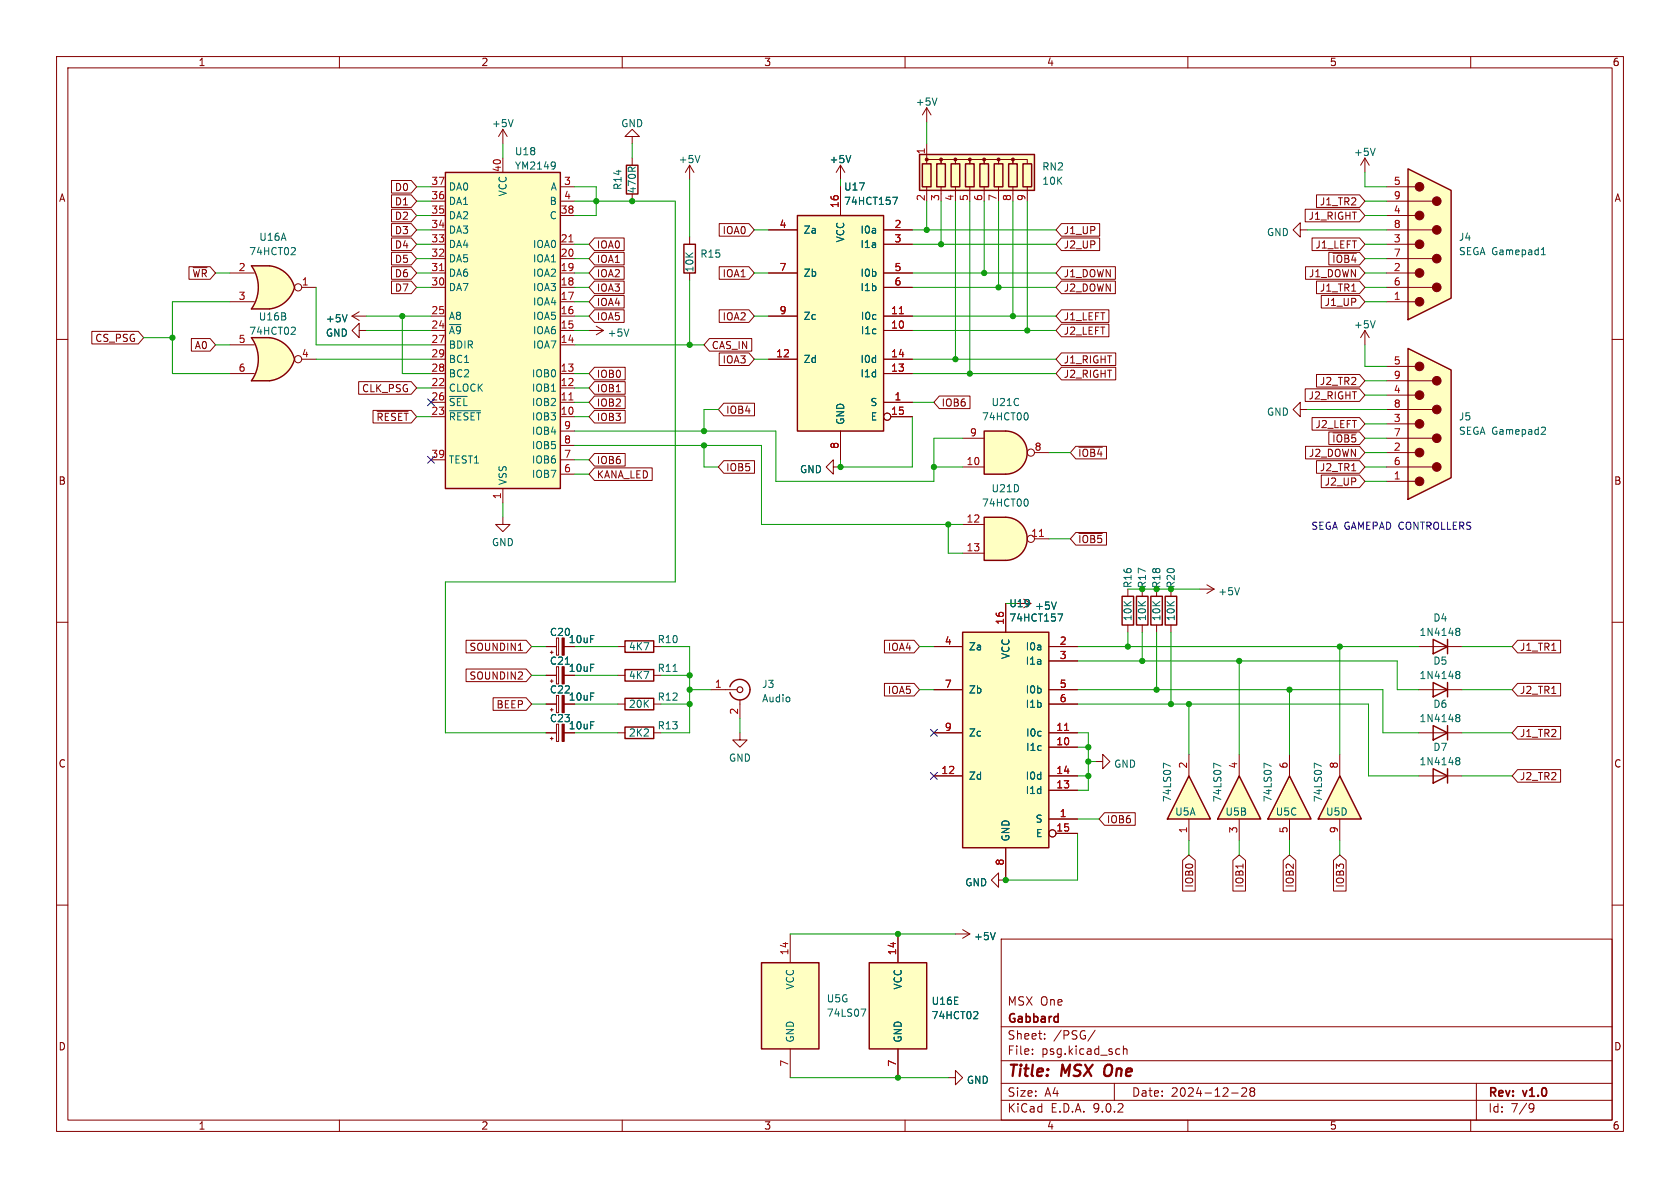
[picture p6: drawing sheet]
<svg xmlns="http://www.w3.org/2000/svg" width="297mm" height="210mm" viewBox="0 0 297 210" stroke-linecap="round" stroke-linejoin="round" font-family="sans-serif">
<g fill="none" stroke="#840000" stroke-width=".18">
<path d="M10 10h277v190h-277zM12 12h273v186h-273zM60 10v2M110 10v2M160 10v2M210 10v2M260 10v2M10 60h2M285 60h2M10 110h2M285 110h2M10 160h2"/>
<path d="M177 166h108v32h-108zM285 160h2M60 198v2M110 198v2M160 198v2M177 194.5h108M177 191.5h108M177 187.5h108M177 181.5h108M182.5 186.3v.1M182.5 185.5v.1M184.7 183.6v.1"/>
<path d="M184.7 182.8v.1M193.6 182.1l-1.3 2M197 191.5v3M197.8 185.4l.2 .1M198 186.3l-.2 .1M198.6 184.9v1.5M198.6 185.5l.2-.1 .4 .1v.9M210 198v2M217.7 193.2h1.2M219.5 192.4l.6-.1 .2 .1 .1 .3-.9 1.1h.9M221.2 192.9l-.2-.2 .2-.4 .5 .1 .1 .2-.3 .3M221.2 192.9l-.2 .3v.5l.2 .1 .5-.1 .1-.2-.1-.4-.2-.2"/>
<path d="M221.2 192.9h.3M260 198v2M261 191.5v6.5M270.6 195.1l.5 .1a.99 .99 0 0 1-.4 1.4h-.2M271.2 195.7l-.3 .3h-.3"/>
</g>
<path d="M195.4 188.5a1.5 1.5 0 0 0 0 1.6" fill="none" stroke="#840000" stroke-width=".4"/>
<path d="M162.6 27.3h20.3v6.4h-20.3z" fill="#ffffc2"/>
<path d="M162.6 27.3h20.3v6.4h-20.3zM163.1 29h1.5v4h-1.5zM165.6 29h1.5v4h-1.5zM168.1 29h1.6v4h-1.6zM170.7 29h1.5v4h-1.5zM173.2 29h1.6v4h-1.6zM175.8 29h1.5v4h-1.5zM178.3 29h1.5v4h-1.5zM180.8 29h1.6v4h-1.6z" fill="none" stroke="#840000" stroke-width=".25"/>
<g fill="#840000" stroke="#840000" stroke-width=".18">
<circle cx="163.8" cy="28.2" r=".25"/>
<circle cx="166.4" cy="28.2" r=".25"/>
<circle cx="168.9" cy="28.2" r=".25"/>
<circle cx="171.4" cy="28.2" r=".25"/>
<circle cx="174" cy="28.2" r=".25"/>
<circle cx="176.5" cy="28.2" r=".25"/>
<circle cx="179.1" cy="28.2" r=".25"/>
</g>
<g fill="none" stroke="#840000" stroke-width=".18">
<path d="M163.8 29v-.8h2.6v.8v-.8h2.5v.8v-.8h2.5v.8v-.8h2.6v.8v-.8h2.5v.8v-.8h2.6v.8v-.8h2.5v.8M163.8 25.4v2.5M163.8 33v1.3M166.4 33v1.3M168.9 33v1.3M171.4 33v1.3M174 33v1.3M176.5 33v1.3M179.1 33v1.3M181.6 33v1.3M62.2 55.9l1.3 .7M62.2 55.9h2.6"/>
<path d="M63.5 55.1l-1.3 .8"/>
</g>
<path d="M61.4 55.6l-.5 1.3" fill="none" stroke="#006464" stroke-width=".18"/>
<path d="M44.4 59.7h3.2M44.4 67.3h3.2" fill="none" stroke="#ffffc2" stroke-width=".18"/>
<g fill="#ffffc2" stroke="#ffffc2" stroke-width=".18">
<path d="M47 62.1l5.1 1.4a5.2 5.2 0 0 1-4.4 3.8z"/>
<path d="M47.7 59.7a5.1 5.1 0 0 1 4.4 3.8l-5 1.3z"/>
</g>
<path d="M44.4 59.7h3.2v7.6h-3.2a6.7 6.7 0 0 0 0-7.6z" fill="#ffffc2"/>
<path d="M44.4 59.7h3.2a5.1 5.1 0 0 1 4.5 3.8 5.2 5.2 0 0 1-4.4 3.8h-3.3a6.6 6.6 0 0 0 0-7.6z" fill="none" stroke="#840000" stroke-width=".25"/>
<g fill="none" stroke="#840000" stroke-width=".18">
<path d="M40.6 61h4.4M40.6 66h4.4M53.3 63.5h2.6"/>
<circle cx="52.7" cy="63.5" r=".63"/>
</g>
<path d="M52 57.8l.2 .3v.3l-.8 .7h.8" fill="none" stroke="#006464" stroke-width=".18"/>
<path d="M44.4 47h3.2M44.4 54.6h3.2" fill="none" stroke="#ffffc2" stroke-width=".18"/>
<g fill="#ffffc2" stroke="#ffffc2" stroke-width=".18">
<path d="M47 49.4l5.1 1.4a5.2 5.2 0 0 1-4.4 3.8z"/>
<path d="M47.7 47a5.1 5.1 0 0 1 4.4 3.8l-5 1.3z"/>
</g>
<path d="M44.4 47h3.2v7.6h-3.2a6.7 6.7 0 0 0 0-7.6z" fill="#ffffc2"/>
<path d="M44.4 47h3.2a5.1 5.1 0 0 1 4.5 3.8 5.2 5.2 0 0 1-4.4 3.8h-3.3a6.6 6.6 0 0 0 0-7.6z" fill="none" stroke="#840000" stroke-width=".25"/>
<g fill="none" stroke="#840000" stroke-width=".18">
<path d="M40.6 48.3h4.4M40.6 53.3h4.4M53.3 50.8h2.6"/>
<circle cx="52.7" cy="50.8" r=".63"/>
</g>
<path d="M52 43.8l.2 .2v.3l-.8 .7h.8" fill="none" stroke="#006464" stroke-width=".18"/>
<path d="M78.7 30.5h20.4v55.9h-20.4z" fill="#ffffc2"/>
<path d="M78.7 30.5h20.4v55.9h-20.4z" fill="none" stroke="#840000" stroke-width=".25"/>
<g fill="none" stroke="#840000" stroke-width=".18">
<path d="M76.2 33h2.5M76.2 35.6h2.5M76.2 38.1h2.5M88.9 27.9v2.6M99.1 33h2.5M99.1 35.6h2.5M99.1 38.1h2.5M76.2 40.6h2.5M76.2 43.2h2.5M76.2 45.7h2.5M76.2 48.3h2.5M76.2 50.8h2.5"/>
<path d="M76.2 55.9h2.5M76.2 58.4h2.5M99.1 43.2h2.5M99.1 45.7h2.5M99.1 48.3h2.5M99.1 50.8h2.5M99.1 55.9h2.5M99.1 58.4h2.5M99.1 53.3h2.5M76.2 61h2.5M76.2 63.5h2.5M76.2 66h2.5"/>
<path d="M76.2 68.6h2.5M76.2 71.1h2.5M76.2 73.7h2.5M99.1 61h2.5M99.1 66h2.5M99.1 68.6h2.5M99.1 71.1h2.5M99.1 73.7h2.5M99.1 76.2h2.5M99.1 78.7h2.5M76.2 81.3h2.5M88.9 86.4v2.5"/>
<path d="M99.1 81.3h2.5M99.1 83.8h2.5"/>
</g>
<path d="M77.7 47.8h.7M100.6 42.8h.7M100.6 70.7h.7" fill="none" stroke="#a90000" stroke-width=".18"/>
<path d="M98 28.7h.1a1.07 1.07 0 0 1-.1 1.1M98.2 29.2l-.2 .2M79.5 70.1h3.1M79.5 72.6h5.5" fill="none" stroke="#006464" stroke-width=".18"/>
<path d="M141 38.1h15.2v38.1h-15.2z" fill="#ffffc2"/>
<path d="M141 38.1h15.2v38.1h-15.2z" fill="none" stroke="#840000" stroke-width=".25"/>
<g fill="none" stroke="#840000" stroke-width=".18">
<path d="M148.6 33v5.1M104.1 58.4h2.6M105.4 57.7l1.3 .7M106.7 58.4l-1.3 .8M135.9 40.6h5.1M135.9 48.3h5.1M135.9 55.9h5.1M156.2 40.6h5.1M156.2 43.2h5.1M156.2 48.3h5.1M156.2 50.8h5.1M156.2 55.9h5.1"/>
<path d="M156.2 58.4h5.1M135.9 63.5h5.1M148.6 76.2v5.1M156.2 63.5h5.1M156.2 66h5.1M156.2 71.1h5.1M157.5 73.7h3.8M179.7 106.7h2.5M181 105.9l1.2 .8M182.2 106.7l-1.2 .7"/>
<circle cx="156.8" cy="73.7" r=".63"/>
</g>
<path d="M159 55.5h.7" fill="none" stroke="#a90000" stroke-width=".18"/>
<path d="M157.8 34.9h.9l-.6 1.2M111.2 58.2l-.4 1.2M186.7 106.4l-.4 1.3" fill="none" stroke="#006464" stroke-width=".18"/>
<path d="M236.9 137.2l3.8 7.6h-7.7z" fill="#ffffc2"/>
<path d="M236.9 137.2l3.8 7.6h-7.7z" fill="none" stroke="#840000" stroke-width=".25"/>
<path d="M236.9 133.4v3.8M236.9 144.8v3.8" fill="none" stroke="#840000" stroke-width=".18"/>
<path d="M233.6 135.5l-1.2-.6v.9" fill="none" stroke="#006464" stroke-width=".18"/>
<path d="M228 137.2l3.8 7.6h-7.6z" fill="#ffffc2"/>
<path d="M198.4 105.4h2v5.1h-2zM200.9 105.4h2v5.1h-2zM203.5 105.4h2v5.1h-2zM206 105.4h2v5.1h-2zM228 137.2l3.8 7.6h-7.6z" fill="none" stroke="#840000" stroke-width=".25"/>
<path d="M63.5 58.4v-1.2l-1.3 1.2 1.3 1.3v-1.3h1.3M199.4 104.1v1.3M199.4 110.5v1.3M201.9 104.1v1.3M201.9 110.5v1.3M204.5 104.1v1.3M204.5 110.5v1.3M207 104.1v1.3M207 110.5v1.3M228 133.4v3.8M228 144.8v3.8" fill="none" stroke="#840000" stroke-width=".18"/>
<path d="M224.7 135.5l-1.2-.6v.9" fill="none" stroke="#006464" stroke-width=".18"/>
<path d="M177.8 91.4a3.8 3.8 0 0 1 3.8 3.9 3.8 3.8 0 0 1-3.8 3.8z" fill="#ffffc2" stroke="#ffffc2" stroke-width=".18"/>
<path d="M174 91.4h3.8v7.7h-3.8z" fill="#ffffc2"/>
<path d="M174 91.4h3.8a3.8 3.8 0 0 1 3.8 3.9 3.8 3.8 0 0 1-3.8 3.8h-3.8z" fill="none" stroke="#840000" stroke-width=".25"/>
<g fill="none" stroke="#840000" stroke-width=".18">
<path d="M147.3 82.6v-1.3l-1.3 1.3 1.3 1.2v-1.2h1.3M170.2 92.7h3.8M170.2 97.8h3.8M182.9 95.3h2.5M193.7 134.6h1.2v-1.2l1.3 1.2-1.3 1.3v-1.3"/>
<circle cx="182.2" cy="95.2" r=".63"/>
</g>
<path d="M183.8 94.8h.7" fill="none" stroke="#a90000" stroke-width=".18"/>
<path d="M181.6 88.3l.2 .4-.2 .7" fill="none" stroke="#006464" stroke-width=".18"/>
<path d="M248.9 29.8l7.6 3.9v19l-7.6 3.8z" fill="#ffffc2"/>
<path d="M111.8 24.1h1.2l-1.2-1.2-1.3 1.2h1.3v1.3M245.1 33h5.1M245.1 35.6h8.1M245.1 38.1h5.1M245.1 40.6h8.1M245.1 43.2h5.1M245.1 45.7h8.1M245.1 48.3h5.1M245.1 50.8h8.1M245.1 53.3h5.1M88.9 91.4v1.3h1.3l-1.3 1.3-1.3-1.3h1.3" fill="none" stroke="#840000" stroke-width=".18"/>
<path d="M248.9 29.8l7.6 3.9v19l-7.6 3.8z" fill="none" stroke="#840000" stroke-width=".25"/>
<g fill="#840000" stroke="#840000" stroke-width=".18">
<circle cx="251" cy="33" r=".76"/>
<circle cx="251" cy="38.1" r=".76"/>
<circle cx="251" cy="43.2" r=".76"/>
<circle cx="251" cy="48.3" r=".76"/>
<circle cx="251" cy="53.3" r=".76"/>
<circle cx="254" cy="35.6" r=".76"/>
<circle cx="254" cy="40.6" r=".76"/>
<circle cx="254" cy="45.7" r=".76"/>
<circle cx="254" cy="50.8" r=".76"/>
</g>
<path d="M272.5 45h.7M272.6 44.1l.3-.3v1.2" fill="none" stroke="#006464" stroke-width=".18"/>
<path d="M170.2 111.8h15.2v38.1h-15.2z" fill="#ffffc2"/>
<path d="M120.9 43.2h2v5.1h-2zM170.2 111.8h15.2v38.1h-15.2zM253.4 113l2.5 1.3-2.5 1.3zM255.9 113v2.6" fill="none" stroke="#840000" stroke-width=".25"/>
<g fill="none" stroke="#840000" stroke-width=".18">
<path d="M121.9 29.2l-.7 1.3M121.9 29.2l.8 1.3M121.9 29.2v2.6M121.9 41.9v1.3M121.9 48.3v1.2M165.1 114.3h5.1M177.8 106.7v5.1M185.4 114.3h5.1M185.4 116.8h5.1M250.8 114.3h7.6M165.1 121.9h5.1M165.1 129.5h5.1"/>
<path d="M165.1 137.2h5.1M185.4 121.9h5.1M185.4 124.5h5.1M185.4 129.5h5.1M185.4 132.1h5.1M185.4 137.2h5.1M185.4 139.7h5.1M177.8 149.9v5M185.4 144.8h5.1M186.7 147.3h3.8M167.6 190.5h1.3v-1.3l1.3 1.3-1.3 1.3v-1.3"/>
<circle cx="186.1" cy="147.3" r=".63"/>
</g>
<path d="M188.2 129.1h.7" fill="none" stroke="#a90000" stroke-width=".18"/>
<path d="M123.7 27.5l-.4 1.3M187 108.5h.9l-.6 1.3M257.5 111.6h.1M257.5 111.1h.3l.2 .1 .1 .2-.3 .2M257.6 111.6h.2M257.6 111.6l-.1 .1M257.8 111.6l.3 .3-.1 .3-.2 .1h-.3" fill="none" stroke="#006464" stroke-width=".18"/>
<path d="M134.6 170.2h10.2v15.2h-10.2z" fill="#ffffc2"/>
<path d="M134.6 170.2h10.2v15.2h-10.2z" fill="none" stroke="#840000" stroke-width=".25"/>
<path d="M139.7 165.1v5.1M139.7 185.4v5.1" fill="none" stroke="#840000" stroke-width=".18"/>
<path d="M152.2 178.4h.9l-.6 1.2" fill="none" stroke="#006464" stroke-width=".18"/>
<path d="M153.7 170.2h10.1v15.2h-10.1z" fill="#ffffc2"/>
<path d="M110.7 29.2h2.1v5.1h-2.1zM253.4 135.9l2.5 1.3-2.5 1.2zM253.4 128.3l2.5 1.2-2.5 1.3zM253.4 120.7l2.5 1.2-2.5 1.3zM255.9 120.7v2.5M255.9 128.3v2.5M255.9 135.9v2.5M153.7 170.2h10.1v15.2h-10.1z" fill="none" stroke="#840000" stroke-width=".25"/>
<g fill="none" stroke="#840000" stroke-width=".18">
<path d="M88.9 22.9l-.8 1.2M88.9 22.9l.8 1.2M88.9 22.9v2.5M111.8 27.9v1.3M111.8 34.3v1.3M241.3 27.9l-.8 1.3M241.3 27.9l.8 1.3M241.3 27.9v2.6M212.1 104.1h2.5M213.4 103.4l1.2 .7M214.6 104.1l-1.2 .8M250.8 137.2h7.6"/>
<path d="M250.8 129.5h7.6M250.8 121.9h7.6M158.7 165.1v5.1M158.7 185.4v5.1"/>
</g>
<g fill="none" stroke="#006464" stroke-width=".18">
<path d="M90.7 21.1l-.4 1.3M243.1 26.2l-.4 1.3M219.1 103.9l-.4 1.3M257.5 118.7h.3l.2 .1 .1 .2-.3 .2M257.5 119.2h.1M257.6 119.2h.2M257.6 119.2l-.1 .1M257.8 119.2l.3 .3-.1 .3-.2 .2-.3-.1M257.5 134.4l.1 .1M257.5 134l.3-.1 .2 .2 .1 .1-.3 .3M257.5 126.4l.3-.1 .2 .1 .1 .2-.3 .3M257.5 126.8l.1 .1"/>
<path d="M257.6 134.5h.2M257.6 134.5h-.1M257.6 126.9h.2M257.6 126.9h-.1M257.8 126.9l.3 .2-.1 .4-.2 .1-.3-.1M257.8 134.5l.3 .2-.1 .4-.2 .1-.3-.1M172.6 178.8l.3 .3-.1 .3-.7 .7h.8"/>
</g>
<path d="M210.2 137.2l3.8 7.6h-7.6z" fill="#ffffc2"/>
<path d="M210.2 137.2l3.8 7.6h-7.6z" fill="none" stroke="#840000" stroke-width=".25"/>
<path d="M210.2 133.4v3.8M210.2 144.8v3.8" fill="none" stroke="#840000" stroke-width=".18"/>
<path d="M207 135.5l-1.3-.6v.9" fill="none" stroke="#006464" stroke-width=".18"/>
<path d="M219.1 137.2l3.8 7.6h-7.6z" fill="#ffffc2"/>
<path d="M110.5 118.4h5.1v2h-5.1zM110.5 113.3h5.1v2h-5.1zM129 121.4a1.81 1.81 0 0 1 2.8-1 1.81 1.81 0 0 1 0 3 1.81 1.81 0 0 1-2.8-1M219.1 137.2l3.8 7.6h-7.6z" fill="none" stroke="#840000" stroke-width=".25"/>
<g fill="none" stroke="#840000" stroke-width=".18">
<path d="M163.8 19.1l-.7 1.2M163.8 19.1l.8 1.2M163.8 19.1v2.5M96.5 114.3h1.9M97.3 115.3h.5M97.5 115.1v.5M98.4 112.8h.4v3h-.4zM99.7 114.3h1.9M109.2 114.3h1.3M109.2 119.4h1.3M115.6 114.3h1.2M115.6 119.4h1.2"/>
<path d="M125.7 121.9h4.6M130.8 129.5v1.3h1.3l-1.3 1.3-1.3-1.3h1.3M130.8 123.7v3.3M219.1 133.4v3.8M176.5 155.6v-1.3l-1.2 1.3 1.2 1.2v-1.2h1.3M219.1 144.8v3.8M168.9 165.1h2.5M170.2 164.3l1.2 .8M171.4 165.1l-1.2 .8"/>
</g>
<path d="M165.6 17.3l-.4 1.3M119 118.7h.7M215.8 135.5l-1.2-.6v.9M175.9 164.8l-.4 1.3" fill="none" stroke="#006464" stroke-width=".18"/>
<path d="M99.4 112.8h.3v3h-.3z" fill="#840000" stroke="#840000" stroke-width=".18"/>
<circle cx="130.8" cy="121.9" r=".51" fill="none" stroke="#840000" stroke-width=".2"/>
<path d="M177.8 76.2a3.8 3.8 0 0 1 3.8 3.8 3.8 3.8 0 0 1-3.8 3.8z" fill="#ffffc2" stroke="#ffffc2" stroke-width=".18"/>
<path d="M174 76.2h3.8v7.6h-3.8z" fill="#ffffc2"/>
<path d="M174 76.2h3.8a3.8 3.8 0 0 1 3.8 3.8 3.8 3.8 0 0 1-3.8 3.8h-3.8z" fill="none" stroke="#840000" stroke-width=".25"/>
<g fill="none" stroke="#840000" stroke-width=".18">
<path d="M170.2 77.5h3.8M170.2 82.6h3.8M182.9 80h2.5"/>
<circle cx="182.2" cy="80" r=".63"/>
</g>
<path d="M181.6 73l.2 .5-.2 .7" fill="none" stroke="#006464" stroke-width=".18"/>
<path d="M248.9 61.6l7.6 3.8v19.1l-7.6 3.8z" fill="#ffffc2"/>
<g fill="none" stroke="#840000" stroke-width=".18">
<path d="M69.2 37h3.5l1 1.1-1 1.1h-3.5zM69.2 31.9h3.5l1 1.1-1 1.1h-3.5zM69.2 34.4h3.5l1 1.2-1 1.1h-3.5zM69.2 39.5h3.5l1 1.1-1 1.2h-3.5zM127.1 39.5h5.3l.9 1.1-.9 1.2h-5.3zM148.6 29.2l-.8 1.3M148.6 29.2l.8 1.3M148.6 29.2v2.6M148.6 33v5.1M187.6 39.5h6.8v2.3h-6.8l-.9-1.2zM230.7 37h9.6l1 1.1-1 1.1h-9.6zM232.7 34.4h7.6l1 1.2-1 1.1h-7.6z"/>
<path d="M16.2 58.6h8.2l1 1.1-1 1.1h-8.2zM33.4 47.1h3.7l1 1.2-1 1.1h-3.7zM33.8 59.8h3.3l1 1.2-1 1.1h-3.3zM34.1 47.3h2.5M69.2 42.1h3.5l1 1.1-1 1.1h-3.5zM69.2 44.6h3.5l1 1.1-1 1.1h-3.5zM69.2 47.1h3.5l1 1.2-1 1.1h-3.5zM69.2 49.7h3.5l1 1.1-1 1.1h-3.5zM105.1 44.6h5.2v2.2h-5.2l-1-1.1zM105.1 49.7h5.2v2.2h-5.2l-1-1.1zM105.1 54.8h5.2v2.2h-5.2l-1-1.1zM105.1 47.1h5.2v2.3h-5.2l-1-1.1z"/>
<path d="M105.1 52.2h5.2v2.3h-5.2l-1-1.2zM105.1 42.1h5.2v2.2h-5.2l-1-1.1zM125.4 59.8h7.5v2.3h-7.5l-.9-1.1zM127.1 47.1h5.3l.9 1.2-.9 1.1h-5.3zM127.1 54.8h5.3l.9 1.1-.9 1.1h-5.3zM135.9 40.6h5.1M135.9 48.3h5.1M135.9 55.9h5.1M156.2 40.6h5.1M156.2 43.2h5.1M156.2 48.3h5.1M156.2 50.8h5.1"/>
<path d="M156.2 55.9h5.1M156.2 58.4h5.1M187.6 57.3h8.4v2.2h-8.4l-.9-1.1zM187.6 54.8h8.4v2.2h-8.4l-.9-1.1zM187.6 42.1h6.8v2.2h-6.8l-.9-1.1zM187.6 49.7h9.6v2.2h-9.6l-.9-1.1zM187.6 47.1h9.6v2.3h-9.6l-.9-1.1zM229.9 40.6v-1.2l-1.3 1.2 1.3 1.3v-1.3h1.2M230.8 47.1h9.5l1 1.2-1 1.1h-9.5zM232 42.1h8.3l1 1.1-1 1.1h-8.3zM232.7 49.7h7.6l1 1.1-1 1.1h-7.6zM233.6 52.2h6.7l1 1.1-1 1.2h-6.7z"/>
<path d="M234.9 44.6h5.4l1 1.1-1 1.1h-5.4zM235.6 44.8h4.2M241.3 58.4l-.8 1.3M241.3 58.4l.8 1.3M241.3 58.4v2.6M63.4 67.5h9.3l1 1.1-1 1.1h-9.3zM65.9 72.5h6.8l1 1.2-1 1.1h-6.8zM66.7 72.7h5.5M105.1 64.9h5.4v2.3h-5.4l-1-1.2zM105.1 70h5.4v2.2h-5.4l-1-1.1zM105.1 67.5h5.4v2.2h-5.4l-1-1.1zM105.1 72.5h5.4v2.3h-5.4l-1-1.1z"/>
<path d="M127.1 62.4h5.3l.9 1.1-.9 1.1h-5.3zM128 71.3h5.4v2.2h-5.4l-1-1.1zM135.9 63.5h5.1M148.6 76.2v5.1M156.2 63.5h5.1M156.2 66h5.1M156.2 71.1h5.1M157.5 73.7h3.8M166.1 70h5.4v2.2h-5.4l-1-1.1zM187.6 62.4h9.6v2.2h-9.6l-.9-1.1zM187.6 64.9h9.6v2.3h-9.6l-.9-1.2zM190.2 78.9h5.4v2.2h-5.4l-1-1.1z"/>
<path d="M190.7 79.1h4.2M229.9 72.4v-1.3l-1.3 1.3 1.3 1.3v-1.3h1.2M230.7 68.7h9.6l1 1.2-1 1.1h-9.6zM230.8 78.9h9.5l1 1.1-1 1.1h-9.5zM232 73.8h8.3l1 1.1-1 1.1h-8.3zM232.7 66.2h7.6l1 1.1-1 1.1h-7.6zM234.9 76.4h5.4l1 1.1-1 1.1h-5.4zM235.6 76.5h4.2M245.1 64.8h5.1M245.1 67.3h8.1M245.1 69.9h5.1M245.1 72.4h8.1"/>
<path d="M245.1 74.9h5.1M245.1 77.5h8.1M105.1 82.7h10.2v2.2h-10.2l-1-1.1zM105.1 80.2h5.4v2.2h-5.4l-1-1.1zM128 81.4h5.4v2.3h-5.4l-1-1.1zM190.2 94.1h5.4v2.3h-5.4l-1-1.1zM190.7 94.3h4.2M232.7 81.4h7.6l1 1.2-1 1.1h-7.6zM233.6 84h6.7l1 1.1-1 1.1h-6.7zM245.1 80h5.1M245.1 82.6h8.1M245.1 85.1h5.1"/>
<path d="M82.4 113.2h10.6l1 1.1-1 1.1h-10.6zM82.4 118.3h10.6l1 1.1-1 1.1h-10.6zM91.6 115h.8M96.5 119.4h1.9M96.5 114.3h1.9M98.4 117.9h.4v3h-.4zM99.7 119.4h1.9M99.7 114.3h1.9M156.4 113.2h5.2l1 1.1-1 1.1h-5.2zM165.1 114.3h5.1M177.8 106.7v5.1M185.4 114.3h5.1"/>
<path d="M185.4 116.8h5.1M268.3 113.2h7.6v2.2h-7.6l-1-1.1zM87.2 123.3h5.8l1 1.2-1 1.1h-5.8zM96.5 124.5h1.9M96.5 129.5h1.9M97.3 120.4h.5M97.3 125.5h.5M97.3 130.6h.5M97.5 120.1v.6M97.5 125.2v.5M97.5 130.3v.5M98.4 122.9h.4v3.1h-.4z"/>
<path d="M98.4 128h.4v3.1h-.4zM99.7 124.5h1.9M99.7 129.5h1.9M109.2 124.5h1.3M109.2 129.5h1.3M115.6 124.5h1.2M115.6 129.5h1.2M156.4 120.8h5.2l1 1.1-1 1.1h-5.2zM165.1 129.5h5.1M165.1 121.9h5.1M165.1 137.2h5.1M185.4 124.5h5.1"/>
<path d="M185.4 129.5h5.1M185.4 121.9h5.1M185.4 132.1h5.1M185.4 137.2h5.1M185.4 139.7h5.1M268.3 120.8h7.6v2.2h-7.6l-1-1.1zM268.3 136h7.6v2.3h-7.6l-1-1.1zM268.3 128.4h7.6v2.3h-7.6l-1-1.2zM177.8 149.9v5M185.4 144.8h5.1M186.7 147.3h3.8M195.3 143.7h5.4v2.2h-5.4l-1-1.1z"/>
<path d="M209.1 152.1l1.1-1 1.1 1v5.4h-2.2zM218 152.1l1.1-1 1.1 1v5.4h-2.2zM226.9 152.1l1.1-1 1.1 1v5.4h-2.2zM235.7 152.1l1.2-1 1.1 1v5.4h-2.3zM158.7 165.1v5.1M158.7 185.4v5.1"/>
<circle cx="156.8" cy="73.7" r=".63"/>
<circle cx="186.1" cy="147.3" r=".63"/>
</g>
<path d="M248.9 61.6l7.6 3.8v19.1l-7.6 3.8zM110.5 123.4h5.1v2.1h-5.1zM110.5 128.5h5.1v2.1h-5.1z" fill="none" stroke="#840000" stroke-width=".25"/>
<g fill="#840000" stroke="#840000" stroke-width=".18">
<path d="M99.4 117.9h.3v3h-.3z"/>
<path d="M99.4 122.9h.3v3.1h-.3z"/>
<path d="M99.4 128h.3v3.1h-.3z"/>
<circle cx="251" cy="64.8" r=".76"/>
<circle cx="251" cy="69.8" r=".76"/>
<circle cx="251" cy="74.9" r=".76"/>
<circle cx="251" cy="80" r=".76"/>
<circle cx="251" cy="85.1" r=".76"/>
<circle cx="254" cy="67.3" r=".76"/>
<circle cx="254" cy="72.4" r=".76"/>
<circle cx="254" cy="77.5" r=".76"/>
<circle cx="254" cy="82.5" r=".76"/>
</g>
<path d="M150.4 27.5l-.4 1.3M157.8 34.9h.9l-.6 1.2M61.4 55.6l-.5 1.3M243.1 56.7l-.4 1.3M273 75.5l.2 .3v.3l-.8 .7h.8M99.9 117.4h.8M186.7 106.4l-.4 1.3M187 108.5h.9l-.6 1.3M172.6 178.8l.3 .3-.1 .3-.7 .7h.8M175.9 164.8l-.4 1.3" fill="none" stroke="#006464" stroke-width=".18"/>
<g fill="none" stroke="#009600" stroke-width=".18">
<path d="M73.7 33h2.5M73.7 35.6h2.5M73.7 38.1h2.5M88.9 25.4v2.5M101.6 33h3.8v5.1h-3.8M101.6 35.6h17.8v67.3h-40.7v26.6h17.8M111.8 25.4v2.5M121.9 31.8v10.1M148.6 31.8v1.2M163.8 21.6v3.8M163.8 35.6v5M166.4 35.6v7.6"/>
<path d="M168.9 35.6v27.9M171.4 35.6v30.4M174 35.6v12.7M176.5 35.6v15.2M179.1 35.6v20.3M181.6 35.6v22.8M241.3 30.5v2.5h3.8M241.3 35.6h3.8M241.3 38.1h3.8M25.4 59.7h5.1M38.1 48.3h2.5M40.6 53.3h-10.1v12.7h10.1"/>
<path d="M55.9 50.8v10.2h20.3M64.8 55.9h11.4M64.8 58.4h11.4M71.1 55.9v10.1h5.1M73.7 45.7h2.5M73.7 43.2h2.5M73.7 48.3h2.5M73.7 50.8h2.5M73.7 40.6h2.5M101.6 55.9h2.5M101.6 45.7h2.5M101.6 43.2h2.5"/>
<path d="M101.6 48.3h2.5M101.6 50.8h2.5M101.6 53.3h2.5M101.6 58.4h2.5M121.9 49.5v11.5M133.3 55.9h2.6M133.3 48.3h2.6M133.3 40.6h2.6M161.3 55.9h25.4M161.3 43.2h25.4M161.3 48.3h25.4M161.3 50.8h25.4"/>
<path d="M161.3 40.6h25.4M161.3 58.4h25.4M231.1 40.6h14M241.3 45.7h3.8M241.3 43.2h3.8M241.3 48.3h3.8M241.3 50.8h3.8M241.3 53.3h3.8M38.1 61h2.5M55.9 63.5h20.3M73.7 68.6h2.5M73.7 73.7h2.5"/>
<path d="M101.6 76.2h35.6v8.9h27.9v-7.6h5.1M101.6 78.7h33v14h35.6M101.6 68.6h2.5M101.6 73.7h2.5M101.6 66h2.5M101.6 61h22.9M101.6 71.1h2.5M124.5 78.7v3.9h2.5M127 72.4h-2.5v3.8M133.3 63.5h2.6M161.3 73.7v8.9h-12.7v-1.3M161.3 66h25.4"/>
<path d="M161.3 63.5h25.4M161.3 71.1h3.8M231.1 72.4h14M241.3 77.5h3.8M241.3 61v3.8h3.8M241.3 69.9h3.8M241.3 67.3h3.8M241.3 74.9h3.8M88.9 88.9v2.5M101.6 83.8h2.5M101.6 81.3h2.5M165.1 82.6h5.1"/>
<path d="M167.6 92.7v5.1h2.6M185.4 95.3h3.8M185.4 80h3.8M241.3 85.1h3.8M241.3 80h3.8M241.3 82.6h3.8M94 114.3h2.5M94 119.4h2.5M101.6 114.3h7.6M101.6 119.4h7.6M116.8 114.3h5.1v15.2h-5.1M116.8 119.4h5.1"/>
<path d="M162.6 114.3h2.5M177.8 106.7h1.9M190.5 114.3h60.3M190.5 116.8h56.5v5.1h3.8M199.4 104.1h12.7M199.4 111.8v2.5M201.9 111.8v5M204.5 111.8v10.1M207 111.8v12.7M219.1 116.8v16.6M236.9 114.3v19.1M258.4 114.3h8.9"/>
<path d="M94 124.5h2.5M101.6 124.5h7.6M101.6 129.5h7.6M116.8 124.5h5.1M121.9 121.9h3.8M130.8 127v2.5M162.6 121.9h2.5M190.5 124.5h51.4v12.7h8.9M190.5 121.9h54v7.6h6.3M190.5 129.5h1.9v10.2h-1.9M190.5 137.2h1.9M190.5 132.1h1.9"/>
<path d="M192.4 134.6h1.3M210.2 124.5v8.9M228 121.9v11.5M258.4 121.9h8.9M258.4 137.2h8.9M258.4 129.5h8.9M190.5 147.3v8.3h-12.7v-.7M190.5 144.8h3.8M210.2 148.6v2.5M219.1 148.6v2.5M228 148.6v2.5M236.9 148.6v2.5"/>
<path d="M139.7 165.1h29.2M139.7 190.5h27.9"/>
</g>
<path d="M75.6 70.5l1.2 1.2M76.8 70.5l-1.2 1.2M75.6 80.7l1.2 1.2M76.8 80.7l-1.2 1.2M164.5 136.6l1.2 1.2M164.5 128.9l1.2 1.2M165.7 136.6l-1.2 1.2M165.7 128.9l-1.2 1.2" fill="none" stroke="#000084" stroke-width=".18"/>
<path d="M159 55.5h.7M188.2 129.1h.7" fill="none" stroke="#a90000" stroke-width=".18"/>
<g fill="#009600" stroke="#009600" stroke-width=".18">
<circle cx="121.9" cy="61" r=".46"/>
<circle cx="121.9" cy="124.5" r=".46"/>
<circle cx="121.9" cy="121.9" r=".46"/>
<circle cx="121.9" cy="119.4" r=".46"/>
<circle cx="148.6" cy="82.6" r=".46"/>
<circle cx="124.5" cy="78.7" r=".46"/>
<circle cx="124.5" cy="76.2" r=".46"/>
<circle cx="71.1" cy="55.9" r=".46"/>
<circle cx="30.5" cy="59.7" r=".46"/>
<circle cx="105.4" cy="35.6" r=".46"/>
<circle cx="111.8" cy="35.6" r=".46"/>
<circle cx="158.7" cy="190.5" r=".46"/>
<circle cx="192.4" cy="137.2" r=".46"/>
<circle cx="158.7" cy="165.1" r=".46"/>
<circle cx="177.8" cy="155.6" r=".46"/>
<circle cx="181.6" cy="58.4" r=".46"/>
<circle cx="176.5" cy="50.8" r=".46"/>
<circle cx="179.1" cy="55.9" r=".46"/>
<circle cx="163.8" cy="40.6" r=".46"/>
<circle cx="165.1" cy="82.6" r=".46"/>
<circle cx="166.4" cy="43.2" r=".46"/>
<circle cx="174" cy="48.3" r=".46"/>
<circle cx="168.9" cy="63.5" r=".46"/>
<circle cx="171.4" cy="66" r=".46"/>
<circle cx="167.6" cy="92.7" r=".46"/>
<circle cx="204.5" cy="121.9" r=".46"/>
<circle cx="207" cy="124.5" r=".46"/>
<circle cx="228" cy="121.9" r=".46"/>
<circle cx="219.1" cy="116.8" r=".46"/>
<circle cx="236.9" cy="114.3" r=".46"/>
<circle cx="201.9" cy="116.8" r=".46"/>
<circle cx="201.9" cy="104.1" r=".46"/>
<circle cx="207" cy="104.1" r=".46"/>
<circle cx="204.5" cy="104.1" r=".46"/>
<circle cx="192.4" cy="132.1" r=".46"/>
<circle cx="192.4" cy="134.6" r=".46"/>
<circle cx="210.2" cy="124.5" r=".46"/>
<circle cx="199.4" cy="114.3" r=".46"/>
</g>
<g font-size="2.8" fill="#840000">
<text x="178" y="190.9">Title:</text>
<text x="187.7" y="190.9">MSX</text>
<text x="196.1" y="190.9">One</text>
</g>
<g font-size="2.1" fill="#840000">
<text x="178" y="178">MSX One</text>
<text x="178" y="184">Sheet:</text>
<text x="178" y="181.2">Gabbard</text>
<text x="186.2" y="184">/PSG/</text>
<text x="178" y="186.7">File:</text>
<text x="184.1" y="186.7">psg.kicad_sch</text>
<text x="178" y="196.9">KiCad</text>
<text x="178" y="194.1">Size:</text>
<text x="184.7" y="194.1">A4</text>
<text x="185.7" y="196.9">E.D.A.</text>
<text x="193.3" y="196.9">9.0.2</text>
<text x="200" y="194.1">Date:</text>
<text x="207" y="194.1">2024-12-28</text>
<text x="263" y="194.3">Rev:</text>
<text x="263" y="196.9">Id:</text>
<text x="267.1" y="196.9">7/9</text>
<text x="269.4" y="194.3">v1.0</text>
</g>
<g font-size="1.8" fill="#840000">
<text x="35" y="11.9">1</text>
<text x="85" y="11.9">2</text>
<text x="135" y="11.9">3</text>
<text x="185" y="11.9">4</text>
<text x="235" y="11.9">5</text>
<text x="285" y="11.9">6</text>
<text x="10.3" y="35.9">A</text>
<text x="69.7" y="34">D0</text>
<text x="285.3" y="35.9">A</text>
<text x="69.7" y="39.1">D2</text>
<text x="69.7" y="36.5">D1</text>
<text x="69.7" y="41.6">D3</text>
<text x="127.6" y="41.6">IOA0</text>
<text x="188" y="41.6">J1_UP</text>
<text x="231.2" y="39.1">J1_RIGHT</text>
<text x="233.2" y="36.5">J1_TR2</text>
<text x="69.7" y="44.1">D4</text>
<text x="69.7" y="46.7">D5</text>
<text x="105.4" y="46.7">IOA1</text>
<text x="105.4" y="44.1">IOA0</text>
<text x="188" y="44.1">J2_UP</text>
<text x="232.4" y="44.1">J1_LEFT</text>
<text x="235.4" y="46.7">~{IOB4}</text>
<text x="33.9" y="49.2">~{WR}</text>
<text x="69.7" y="49.2">D6</text>
<text x="69.7" y="51.8">D7</text>
<text x="105.4" y="51.8">IOA3</text>
<text x="105.4" y="49.2">IOA2</text>
<text x="127.6" y="49.2">IOA1</text>
<text x="188" y="51.8">J2_DOWN</text>
<text x="188" y="49.2">J1_DOWN</text>
<text x="231.3" y="49.2">J1_DOWN</text>
<text x="233.2" y="51.8">J1_TR1</text>
<text x="105.4" y="56.8">IOA5</text>
<text x="105.4" y="54.3">IOA4</text>
<text x="127.6" y="56.8">IOA2</text>
<text x="188" y="59.4">J2_LEFT</text>
<text x="188" y="56.8">J1_LEFT</text>
<text x="234.1" y="54.3">J1_UP</text>
<text x="16.7" y="60.6">CS_PSG</text>
<text x="34.3" y="61.9">A0</text>
<text x="125.7" y="61.9">CAS_IN</text>
<text x="127.6" y="64.5">IOA3</text>
<text x="188" y="64.5">J1_RIGHT</text>
<text x="63.9" y="69.5">CLK_PSG</text>
<text x="105.4" y="67">IOB0</text>
<text x="105.4" y="69.5">IOB1</text>
<text x="188" y="67">J2_RIGHT</text>
<text x="231.2" y="70.8">J2_RIGHT</text>
<text x="233.2" y="68.3">J2_TR2</text>
<text x="66.4" y="74.6">~{RESET}</text>
<text x="105.4" y="72.1">IOB2</text>
<text x="105.4" y="74.6">IOB3</text>
<text x="128.3" y="73.3">IOB4</text>
<text x="166.4" y="72.1">IOB6</text>
<text x="232.4" y="75.9">J2_LEFT</text>
<text x="105.4" y="82.2">IOB6</text>
<text x="128.3" y="83.5">IOB5</text>
<text x="190.5" y="81">~{IOB4}</text>
<text x="231.3" y="81">J2_DOWN</text>
<text x="233.2" y="83.5">J2_TR1</text>
<text x="235.4" y="78.4">~{IOB5}</text>
<text x="10.3" y="85.9">B</text>
<text x="105.4" y="84.8">KANA_LED</text>
<text x="234.1" y="86">J2_UP</text>
<text x="285.3" y="85.9">B</text>
<text x="190.5" y="96.2">~{IOB5}</text>
<text x="82.9" y="115.3">SOUNDIN1</text>
<text x="156.9" y="115.3">IOA4</text>
<text x="268.6" y="115.3">J1_TR1</text>
<text x="82.9" y="120.3">SOUNDIN2</text>
<text x="87.7" y="125.4">BEEP</text>
<text x="156.9" y="122.9">IOA5</text>
<text x="268.6" y="122.9">J2_TR1</text>
<text x="268.6" y="130.5">J1_TR2</text>
<text x="10.3" y="135.9">C</text>
<text x="285.3" y="135.9">C</text>
<text x="268.6" y="138.1">J2_TR2</text>
<text x="195.6" y="145.7">IOB6</text>
<text x="211.1" y="157" transform="rotate(-90 211.1 157)">IOB0</text>
<text x="220" y="157" transform="rotate(-90 220 157)">IOB1</text>
<text x="228.9" y="157" transform="rotate(-90 228.9 157)">IOB2</text>
<text x="237.8" y="157" transform="rotate(-90 237.8 157)">IOB3</text>
<text x="10.3" y="185.9">D</text>
<text x="285.3" y="185.9">D</text>
<text x="35" y="199.9">1</text>
<text x="85" y="199.9">2</text>
<text x="135" y="199.9">3</text>
<text x="185" y="199.9">4</text>
<text x="235" y="199.9">5</text>
<text x="285" y="199.9">6</text>
</g>
<g font-size="1.8" fill="#006464">
<text x="86.9" y="22.7">+5V</text>
<text x="109.7" y="22.7">GND</text>
<text x="161.8" y="18.9">+5V</text>
<text x="90.9" y="27.6">U18</text>
<text x="119.9" y="29">+5V</text>
<text x="146.6" y="29">+5V</text>
<text x="239.3" y="27.8">+5V</text>
<text x="79.2" y="33.9">DA0</text>
<text x="89.8" y="34.8" transform="rotate(-90 89.8 34.8)">VCC</text>
<text x="90.9" y="30.2">YM2149</text>
<text x="97.3" y="33.9">A</text>
<text x="110.1" y="33.7" transform="rotate(-90 110.1 33.7)">R14</text>
<text x="112.6" y="34.3" transform="rotate(-90 112.6 34.3)">470R</text>
<text x="149.1" y="33.9">U17</text>
<text x="184.2" y="30.3">RN2</text>
<text x="184.2" y="32.9">10K</text>
<text x="79.2" y="36.4">DA1</text>
<text x="79.2" y="39">DA2</text>
<text x="79.2" y="41.5">DA3</text>
<text x="97.1" y="36.4">B</text>
<text x="97.1" y="39">C</text>
<text x="142" y="41.5">Za</text>
<text x="149.1" y="36.4">74HCT157</text>
<text x="152" y="41.5">I0a</text>
<text x="223.9" y="41.9">GND</text>
<text x="44" y="45.3">74HCT02</text>
<text x="45.7" y="42.8">U16A</text>
<text x="79.2" y="44">DA4</text>
<text x="79.2" y="46.6">DA5</text>
<text x="94.1" y="44">IOA0</text>
<text x="94.1" y="46.6">IOA1</text>
<text x="123.7" y="45.7">R15</text>
<text x="149.5" y="42.9" transform="rotate(-90 149.5 42.9)">VCC</text>
<text x="152" y="44">I1a</text>
<text x="257.8" y="42.8">J4</text>
<text x="257.8" y="45.3">SEGA Gamepad1</text>
<text x="79.2" y="49.1">DA6</text>
<text x="79.2" y="51.7">DA7</text>
<text x="94.1" y="49.1">IOA2</text>
<text x="94.1" y="51.7">IOA3</text>
<text x="122.8" y="48.3" transform="rotate(-90 122.8 48.3)">10K</text>
<text x="142" y="49.1">Zb</text>
<text x="152" y="49.1">I0b</text>
<text x="152" y="51.7">I1b</text>
<text x="44" y="59.4">74HCT02</text>
<text x="45.6" y="56.9">U16B</text>
<text x="57.5" y="57.2">+5V</text>
<text x="57.5" y="59.7">GND</text>
<text x="79.2" y="56.7">A8</text>
<text x="79.2" y="59.3">~{A9}</text>
<text x="94.1" y="54.2">IOA4</text>
<text x="94.1" y="56.7">IOA5</text>
<text x="94.1" y="59.3">IOA6</text>
<text x="107.3" y="59.7">+5V</text>
<text x="142" y="56.7">Zc</text>
<text x="152.1" y="56.7">I0c</text>
<text x="152.1" y="59.3">I1c</text>
<text x="239.3" y="58.2">+5V</text>
<text x="79.2" y="61.8">BDIR</text>
<text x="79.2" y="64.4">BC1</text>
<text x="94.1" y="61.8">IOA7</text>
<text x="142" y="64.4">Zd</text>
<text x="152" y="64.4">I0d</text>
<text x="79.2" y="66.9">BC2</text>
<text x="79.2" y="69.4">CLOCK</text>
<text x="79.2" y="72">~{SEL}</text>
<text x="93.9" y="66.9">IOB0</text>
<text x="93.9" y="69.4">IOB1</text>
<text x="93.9" y="72">IOB2</text>
<text x="152" y="66.9">I1d</text>
<text x="153.8" y="72">S</text>
<text x="175.2" y="72">U21C</text>
<text x="79.2" y="74.5">~{RESET}</text>
<text x="93.9" y="74.5">IOB3</text>
<text x="93.9" y="77.1">IOB4</text>
<text x="149.5" y="75.2" transform="rotate(-90 149.5 75.2)">GND</text>
<text x="153.8" y="74.5">E</text>
<text x="173.5" y="74.5">74HCT00</text>
<text x="223.9" y="73.7">GND</text>
<text x="257.8" y="74.5">J5</text>
<text x="257.8" y="77.1">SEGA Gamepad2</text>
<text x="79.2" y="82.1">TEST1</text>
<text x="93.9" y="79.6">IOB5</text>
<text x="93.9" y="82.1">IOB6</text>
<text x="141.3" y="83.8">GND</text>
<text x="89.8" y="85.9" transform="rotate(-90 89.8 85.9)">VSS</text>
<text x="93.9" y="84.7">IOB7</text>
<text x="173.5" y="89.8">74HCT00</text>
<text x="175.2" y="87.2">U21D</text>
<text x="86.9" y="96.7">GND</text>
<text x="178.3" y="107.5">U19</text>
<text x="182.9" y="108">+5V</text>
<text x="200.3" y="104.1" transform="rotate(-90 200.3 104.1)">R16</text>
<text x="202.8" y="104.1" transform="rotate(-90 202.8 104.1)">R17</text>
<text x="205.3" y="104.1" transform="rotate(-90 205.3 104.1)">R18</text>
<text x="207.9" y="104.1" transform="rotate(-90 207.9 104.1)">R20</text>
<text x="215.3" y="105.4">+5V</text>
<text x="97.1" y="112.6">C20</text>
<text x="100.4" y="113.9">10uF</text>
<text x="116.2" y="113.9">R10</text>
<text x="178.3" y="110.1">74HCT157</text>
<text x="200.3" y="109.9" transform="rotate(-90 200.3 109.9)">10K</text>
<text x="202.8" y="109.9" transform="rotate(-90 202.8 109.9)">10K</text>
<text x="205.3" y="109.9" transform="rotate(-90 205.3 109.9)">10K</text>
<text x="207.9" y="109.9" transform="rotate(-90 207.9 109.9)">10K</text>
<text x="250.8" y="112.6">1N4148</text>
<text x="253.3" y="110.1">D4</text>
<text x="97.1" y="117.7">C21</text>
<text x="100.4" y="119">10uF</text>
<text x="111.1" y="115.2">4K7</text>
<text x="116.2" y="119">R11</text>
<text x="171.2" y="115.2">Za</text>
<text x="178.7" y="116.6" transform="rotate(-90 178.7 116.6)">VCC</text>
<text x="181.2" y="115.2">I0a</text>
<text x="181.2" y="117.7">I1a</text>
<text x="253.3" y="117.7">D5</text>
<text x="97.1" y="122.8">C22</text>
<text x="100.4" y="124.1">10uF</text>
<text x="111.1" y="120.2">4K7</text>
<text x="111.1" y="125.3">20K</text>
<text x="116.2" y="124.1">R12</text>
<text x="134.6" y="121.8">J3</text>
<text x="134.6" y="124.3">Audio</text>
<text x="171.2" y="122.8">Zb</text>
<text x="181.2" y="122.8">I0b</text>
<text x="181.2" y="125.3">I1b</text>
<text x="250.8" y="120.2">1N4148</text>
<text x="253.3" y="125.3">D6</text>
<text x="97.1" y="127.9">C23</text>
<text x="100.4" y="129.1">10uF</text>
<text x="111.1" y="130.4">2K2</text>
<text x="116.2" y="129.1">R13</text>
<text x="171.2" y="130.4">Zc</text>
<text x="181.3" y="130.4">I0c</text>
<text x="250.8" y="127.9">1N4148</text>
<text x="128.8" y="134.8">GND</text>
<text x="181.3" y="132.9">I1c</text>
<text x="196.9" y="135.9">GND</text>
<text x="250.8" y="135.5">1N4148</text>
<text x="253.3" y="132.9">D7</text>
<text x="171.2" y="138">Zd</text>
<text x="181.2" y="138">I0d</text>
<text x="181.2" y="140.6">I1d</text>
<text x="207.2" y="141.9" transform="rotate(-90 207.2 141.9)">74LS07</text>
<text x="216.1" y="141.9" transform="rotate(-90 216.1 141.9)">74LS07</text>
<text x="225" y="141.9" transform="rotate(-90 225 141.9)">74LS07</text>
<text x="233.9" y="141.9" transform="rotate(-90 233.9 141.9)">74LS07</text>
<text x="178.7" y="148.8" transform="rotate(-90 178.7 148.8)">GND</text>
<text x="183" y="145.6">S</text>
<text x="183.1" y="148.2">E</text>
<text x="207.7" y="144.4">U5A</text>
<text x="216.5" y="144.4">U5B</text>
<text x="225.4" y="144.4">U5C</text>
<text x="234.3" y="144.4">U5D</text>
<text x="170.5" y="156.9">GND</text>
<text x="172.1" y="166.4">+5V</text>
<text x="140.6" y="175" transform="rotate(-90 140.6 175)">VCC</text>
<text x="146.1" y="177.4">U5G</text>
<text x="146.1" y="179.9">74LS07</text>
<text x="159.6" y="175" transform="rotate(-90 159.6 175)">VCC</text>
<text x="164.6" y="177.8">U16E</text>
<text x="140.6" y="184.4" transform="rotate(-90 140.6 184.4)">GND</text>
<text x="159.6" y="184.4" transform="rotate(-90 159.6 184.4)">GND</text>
<text x="164.6" y="180.4">74HCT02</text>
<text x="170.8" y="191.8">GND</text>
</g>
<g font-size="1.8" fill="#a90000">
<text x="163.6" y="27.4" transform="rotate(-90 163.6 27.4)">1</text>
<text x="76.2" y="32.8">37</text>
<text x="76.2" y="35.3">36</text>
<text x="88.6" y="30.5" transform="rotate(-90 88.6 30.5)">40</text>
<text x="99.6" y="32.8">3</text>
<text x="99.6" y="35.3">4</text>
<text x="163.6" y="35.6" transform="rotate(-90 163.6 35.6)">2</text>
<text x="166.1" y="35.6" transform="rotate(-90 166.1 35.6)">3</text>
<text x="168.7" y="35.6" transform="rotate(-90 168.7 35.6)">4</text>
<text x="171.2" y="35.6" transform="rotate(-90 171.2 35.6)">5</text>
<text x="173.7" y="35.6" transform="rotate(-90 173.7 35.6)">6</text>
<text x="176.3" y="35.6" transform="rotate(-90 176.3 35.6)">7</text>
<text x="178.8" y="35.6" transform="rotate(-90 178.8 35.6)">8</text>
<text x="181.4" y="35.6" transform="rotate(-90 181.4 35.6)">9</text>
<text x="246.3" y="32.8">5</text>
<text x="246.3" y="35.3">9</text>
<text x="76.2" y="37.8">35</text>
<text x="76.2" y="40.4">34</text>
<text x="99" y="37.8">38</text>
<text x="137.7" y="40.4">4</text>
<text x="148.3" y="36.9" transform="rotate(-90 148.3 36.9)">16</text>
<text x="158" y="40.4">2</text>
<text x="246.3" y="37.8">4</text>
<text x="246.3" y="40.4">8</text>
<text x="76.2" y="42.9">33</text>
<text x="76.2" y="45.5">32</text>
<text x="99" y="42.9">21</text>
<text x="99" y="45.5">20</text>
<text x="158" y="42.9">3</text>
<text x="246.3" y="42.9">3</text>
<text x="246.3" y="45.5">7</text>
<text x="42.1" y="48">2</text>
<text x="42.1" y="53.1">3</text>
<text x="53.3" y="50.5">1</text>
<text x="76.2" y="48">31</text>
<text x="76.2" y="50.5">30</text>
<text x="99" y="48">19</text>
<text x="99" y="50.5">18</text>
<text x="99" y="53.1">17</text>
<text x="137.7" y="48">7</text>
<text x="158" y="48">5</text>
<text x="158" y="50.5">6</text>
<text x="246.3" y="48">2</text>
<text x="246.3" y="50.5">6</text>
<text x="246.3" y="53.1">1</text>
<text x="76.2" y="55.6">25</text>
<text x="76.2" y="58.2">24</text>
<text x="99" y="55.6">16</text>
<text x="99" y="58.2">15</text>
<text x="137.7" y="55.6">9</text>
<text x="157.4" y="55.6">11</text>
<text x="157.4" y="58.2">10</text>
<text x="42.1" y="60.7">5</text>
<text x="42.1" y="65.8">6</text>
<text x="53.3" y="63.2">4</text>
<text x="76.2" y="60.7">27</text>
<text x="76.2" y="63.2">29</text>
<text x="76.2" y="65.8">28</text>
<text x="99" y="60.7">14</text>
<text x="99" y="65.8">13</text>
<text x="137.1" y="63.2">12</text>
<text x="157.4" y="63.2">14</text>
<text x="157.4" y="65.8">13</text>
<text x="246.3" y="64.5">5</text>
<text x="76.2" y="68.3">22</text>
<text x="76.2" y="70.9">26</text>
<text x="99" y="68.3">12</text>
<text x="99" y="70.9">11</text>
<text x="158" y="70.9">1</text>
<text x="246.3" y="67.1">9</text>
<text x="246.3" y="69.6">4</text>
<text x="76.2" y="73.4">23</text>
<text x="99" y="73.4">10</text>
<text x="99.6" y="75.9">9</text>
<text x="157.4" y="73.4">15</text>
<text x="171.4" y="77.2">9</text>
<text x="246.3" y="72.1">8</text>
<text x="246.3" y="74.7">3</text>
<text x="246.3" y="77.2">7</text>
<text x="76.2" y="81">39</text>
<text x="99.6" y="78.5">8</text>
<text x="99.6" y="81">7</text>
<text x="99.6" y="83.6">6</text>
<text x="148.3" y="79.4" transform="rotate(-90 148.3 79.4)">8</text>
<text x="170.8" y="82.3">10</text>
<text x="182.8" y="79.8">8</text>
<text x="246.3" y="79.8">2</text>
<text x="246.3" y="82.3">6</text>
<text x="88.6" y="88.3" transform="rotate(-90 88.6 88.3)">1</text>
<text x="246.3" y="84.8">1</text>
<text x="170.8" y="92.5">12</text>
<text x="182.2" y="95">11</text>
<text x="170.8" y="97.5">13</text>
<text x="177.5" y="110.5" transform="rotate(-90 177.5 110.5)">16</text>
<text x="166.9" y="114">4</text>
<text x="187.3" y="114">2</text>
<text x="187.3" y="116.6">3</text>
<text x="126.3" y="121.7">1</text>
<text x="166.9" y="121.7">7</text>
<text x="187.3" y="121.7">5</text>
<text x="187.3" y="124.2">6</text>
<text x="130.6" y="126.4" transform="rotate(-90 130.6 126.4)">2</text>
<text x="166.9" y="129.3">9</text>
<text x="186.6" y="129.3">11</text>
<text x="186.6" y="131.8">10</text>
<text x="166.3" y="136.9">12</text>
<text x="186.6" y="136.9">14</text>
<text x="209.9" y="136" transform="rotate(-90 209.9 136)">2</text>
<text x="218.8" y="136" transform="rotate(-90 218.8 136)">4</text>
<text x="227.7" y="136" transform="rotate(-90 227.7 136)">6</text>
<text x="236.6" y="136" transform="rotate(-90 236.6 136)">8</text>
<text x="186.6" y="139.4">13</text>
<text x="186.6" y="147.1">15</text>
<text x="187.3" y="144.5">1</text>
<text x="209.9" y="147.4" transform="rotate(-90 209.9 147.4)">1</text>
<text x="218.8" y="147.4" transform="rotate(-90 218.8 147.4)">3</text>
<text x="227.7" y="147.4" transform="rotate(-90 227.7 147.4)">5</text>
<text x="236.6" y="147.4" transform="rotate(-90 236.6 147.4)">9</text>
<text x="177.5" y="153.1" transform="rotate(-90 177.5 153.1)">8</text>
<text x="139.4" y="169" transform="rotate(-90 139.4 169)">14</text>
<text x="158.5" y="169" transform="rotate(-90 158.5 169)">14</text>
<text x="139.4" y="188.7" transform="rotate(-90 139.4 188.7)">7</text>
<text x="158.5" y="188.7" transform="rotate(-90 158.5 188.7)">7</text>
</g>
<text font-size="1.8" fill="#0000c2" x="231.7" y="93.7">SEGA GAMEPAD CONTROLLERS</text>
</svg>
